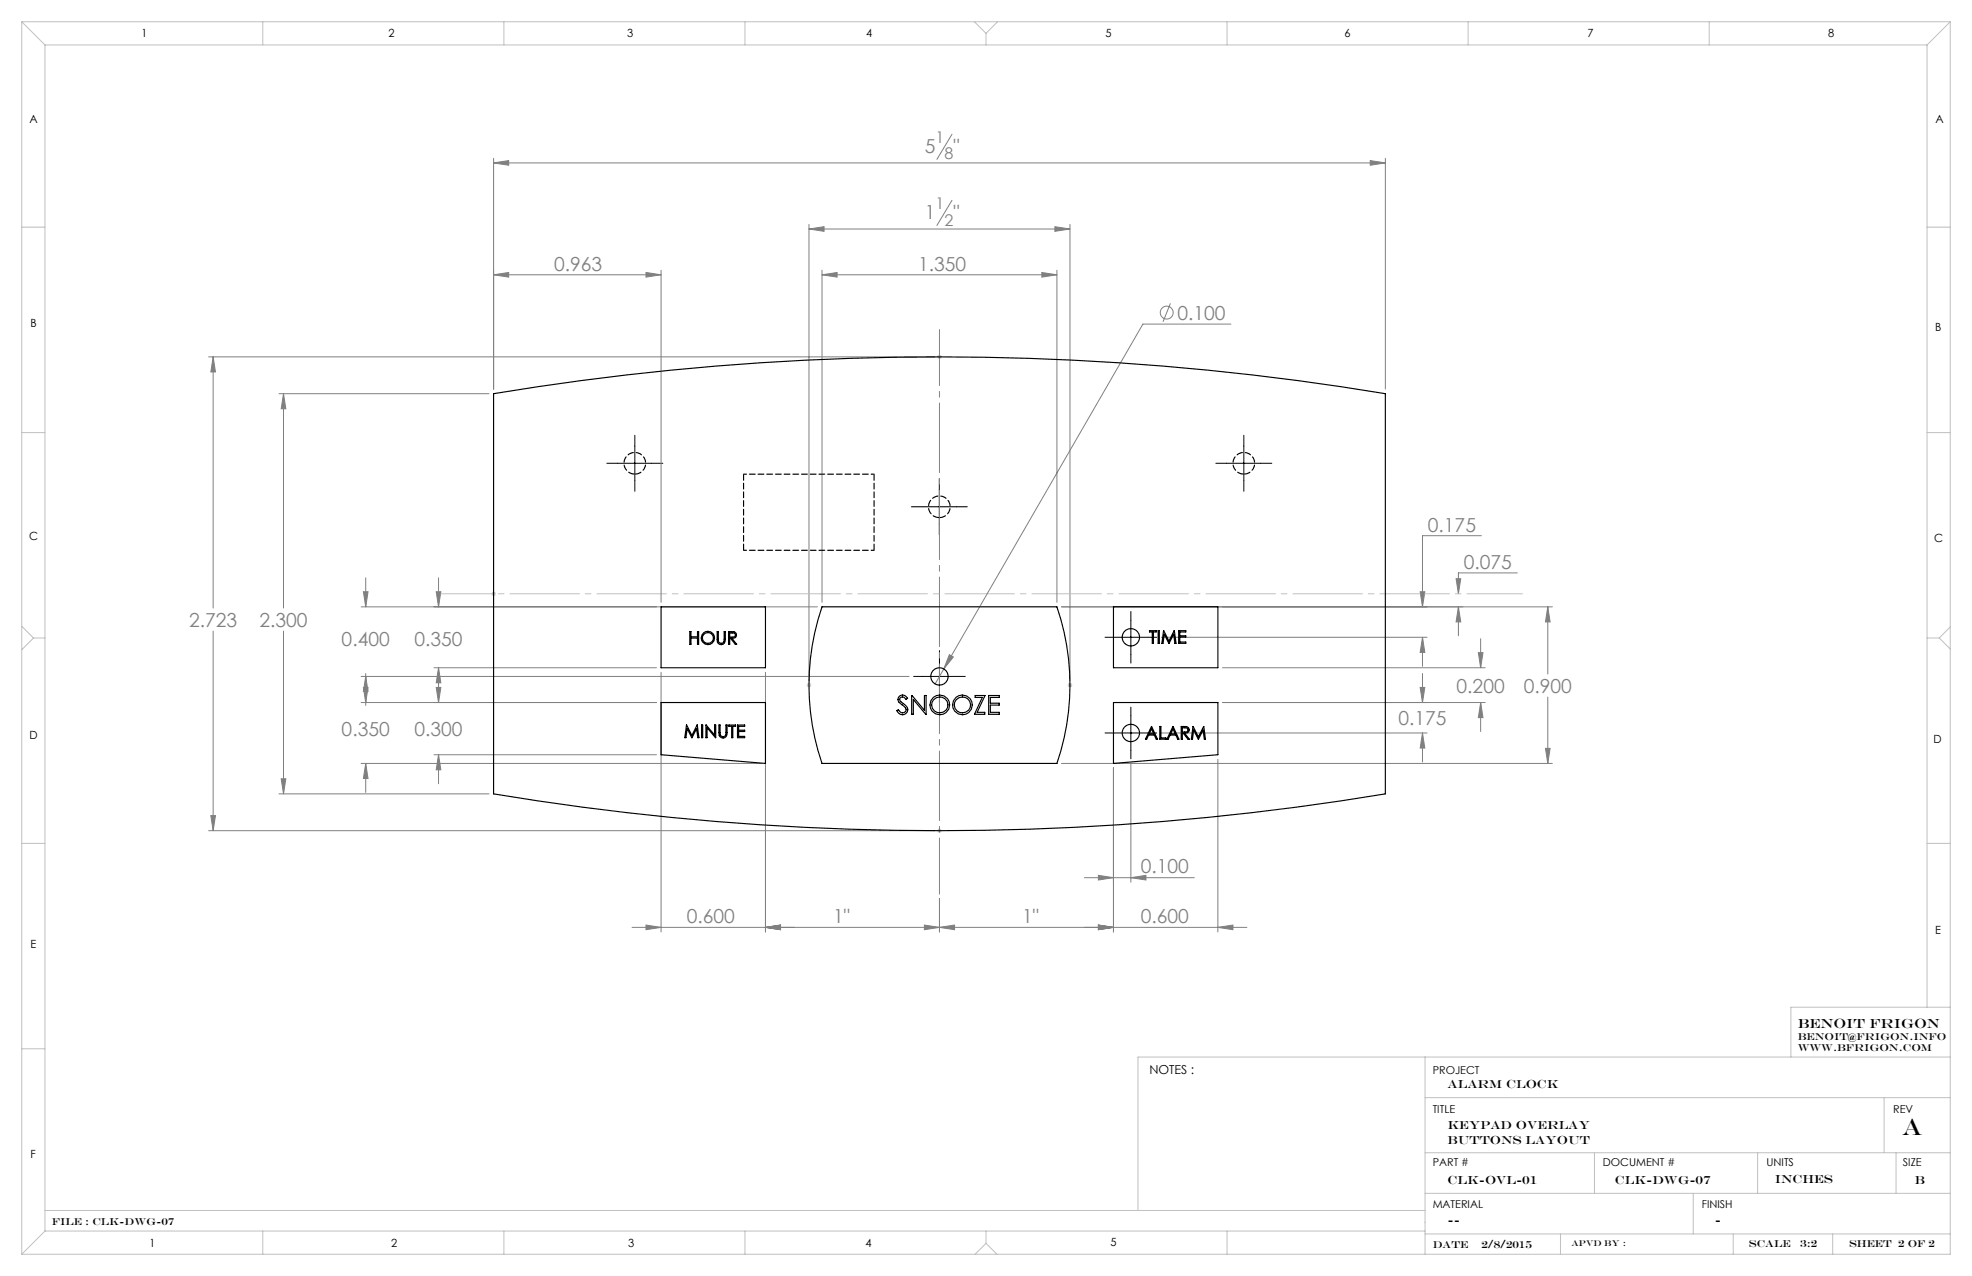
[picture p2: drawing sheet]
<svg xmlns="http://www.w3.org/2000/svg" width="432mm" height="279mm" viewBox="0 0 432 279" stroke-linecap="round" stroke-linejoin="round" font-family="sans-serif">
<g fill="none" stroke="#808080" stroke-width=".22">
<path d="M108.1 35.7l3.3-.5v1zM108.1 34.7v50.5M108.1 35.7h195.2M208.5 29.4l-3.3 5.5M300 35.2l3.3 .5-3.3 .5zM303.3 34.7v50.5M141.4 59.7l3.4 .5-3.4 .5zM144.8 59.2v72.7M177.1 50.1l3.3-.5v1.1zM177.1 49.1v99.9M177.1 50.1h57.2M180 59.2v72.7"/>
<path d="M208.4 43.9l-3.2 5.5M228.1 59.7l3.3 .5-3.3 .5zM231 49.6l3.3 .5-3.3 .6zM231.4 59.2v72.7M234.3 49.1v99.9M45.7 78.1h159M46.7 78.1l.5 3.3h-1zM46.7 78.1v55M108.1 60.2l3.3-.5v1zM108.1 60.2h36.7M180 60.2l3.3-.5v1zM180 60.2h51.4"/>
<path d="M256.3 66.4l-1.6 4.1M269.5 71h-19.2l-43.6 75.5M61.1 86.2h46M62.1 86.2l.5 3.3h-1zM62.1 86.2v46.9M324.4 117.3h-12.9v15.6M46.7 138.2v43.7M62.1 138.2v35.6M79.1 132.9h99.9M79.6 129.6h1l-.5 3.3zM80.1 126.5v6.4M95.5 129.6h1l-.5 3.3z"/>
<path d="M96 126.5v6.4M232.4 132.9h107.5M254.3 139.5h58.2M311 129.6h1l-.5 3.3zM311.5 139.5l.5 3.3h-1zM311.5 139.5v6.4M318.8 126.7h1l-.5 3.3zM319.3 132.9l.5 3.3h-1zM319.3 132.9v6.3M324.2 139.9v6.3M332.2 125.4h-12.9v4.6M338.9 132.9l.5 3.3h-1z"/>
<path d="M338.9 132.9v14.7M79.1 153.8h64.7M79.1 148.1h120M79.6 150.5h1l-.5 3.3zM80.1 148.1l.5 3.3h-1zM80.1 147.5v7M95 146.2h48.8M95.5 150.5h1l-.5 3.3zM96 146.2l.5 3.3h-1zM96 146.2v7.6M144.8 147.2v56.9M167.6 147.2v56.9"/>
<path d="M206.7 146.5l-1.9 3.3M207.9 143.4l.9 .5-2.1 2.6zM267.7 153.8h57.5M267.7 146.2h57.5M311 150.5h1l-.5 3.3zM311.5 147.5v6.3M323.7 142.9h1l-.5 3.3zM324.2 153.8l.5 3.3h-1zM324.2 153.8v6.4M338.9 152.6v14.6M46.2 178.6h1l-.5 3.3zM61.1 173.8h46"/>
<path d="M61.6 170.5h1l-.5 3.3zM79.1 167.2h87.5M80.1 167.2l.5 3.3h-1zM80.1 167.2v6.3M95 165.3h48.8M96 165.3l.5 3.3h-1zM96 165.3v6.3M232.4 167.2h107.5M243.8 168.2v35.9M247.6 167.2v26M254.3 160.5h58.2M266.7 166.3v37.8"/>
<path d="M311.5 160.5l.5 3.3h-1zM311.5 160.5v6.3M338.4 163.9h1l-.5 3.3zM45.7 181.9h159M205.7 196.8v7.3M237.5 192.2h24M240.5 191.7l3.3 .5-3.3 .5zM247.6 192.2l3.3-.5v1zM138.4 203.1h134.6M141.4 202.6l3.4 .5-3.4 .5zM167.6 203.1l3.3-.5v1zM202.4 202.6l3.3 .5-3.3 .5z"/>
<path d="M205.7 203.1l3.3-.5v1zM240.5 202.6l3.3 .5-3.3 .5zM266.7 203.1l3.3-.5v1z"/>
<circle cx="255.5" cy="68.4" r="1.41"/>
</g>
<g fill="none" stroke="#c0c0c0" stroke-width=".22">
<path d="M4.8 4.8l5 5M4.8 4.8h422.2M4.8 4.8v269.8M9.8 9.8h412.2M9.8 9.8v259.8M57.5 4.8v5M110.3 4.8v5M163.1 4.8v5M213.4 4.8l2.5 2.5M215.9 7.3v2.5M218.4 4.8l-2.5 2.5M268.7 4.8v5"/>
<path d="M321.5 4.8v5M374.3 4.8v5M422 9.8v210.7M427 4.8l-5 5M427 4.8v269.8h-422.2M4.8 49.7h5M422 49.7h5M205.2 78.1h1M205.4 77.8l.7 .7M205.7 77.6v1M206.1 77.8l-.7 .7M4.8 94.7h5"/>
<path d="M422 94.7h5M4.8 137.1l2.5 2.6M7.3 139.7l-2.5 2.6M7.3 139.7h2.5M107.6 130h1M107.7 129.7l.7 .7M108.1 129.5v1M108.4 129.7l-.7 .7M422 139.7h2.6M424.6 139.7l2.4 2.4M427 137.3l-2.4 2.4M176.6 150h1"/>
<path d="M176.8 149.7l.7 .7M177.1 149.5v1M177.5 149.7l-.7 .7M233.8 150h1M233.9 149.7l.7 .7M234.3 149.5v1M234.6 149.7l-.7 .7M4.8 184.7h5M205.2 181.9h1M205.4 181.5l.7 .7M205.7 181.4v1M206.1 181.5l-.7 .7"/>
<path d="M422 184.7h5M4.8 229.7h5M312 231.5v43.1M427 231.5h-177.8v33.6M427 220.5h-34.8v11M312 240.3h115M312 252.4h115M349.1 252.4v8.9M384.9 252.4v8.9M412.6 240.3v12.1M415.2 252.4v8.9M9.8 265.1h302.2"/>
<path d="M9.8 269.6l-5 5M9.8 269.6h302.2M57.5 269.6v5M110.3 269.6v5M163.1 269.6v5M215.9 272.2l-2.4 2.4M215.9 272.2l2.4 2.4M215.9 269.6v2.6M268.7 269.6v5M312 270.2h115M312 261.3h115M341.7 270.2v4.4"/>
<path d="M370.8 261.3v8.9M379.5 270.2v4.4M401.3 270.2v4.4"/>
</g>
<g fill="none" stroke="#000" stroke-width=".22" stroke-dasharray="15.2 1.3 1.3 1.3">
<path d="M139 97.7v-2.4M272.4 97.7v-2.4M135.3 101.4h-2.4M139 105.2v2.4M142.8 101.4h2.3M201.9 111h-2.4M205.7 107.2v-2.4M205.7 114.7v2.4M209.4 111h2.4M268.6 101.4h-2.4M272.4 105.2v2.4M276.1 101.4h2.4"/>
<path d="M243.9 139.5h-1.9M247.6 135.8v-1.9M251.4 139.5h1.9M202 148.1h-1.9M205.7 144.4v-1.9M205.7 151.9v1.9M209.5 148.1h1.9M247.6 143.3v1.9M247.6 156.7v-1.9M243.9 160.5h-1.9M247.6 164.2v2M251.4 160.5h1.9"/>
</g>
<path d="M139 97.7v7.5M272.4 97.7v7.5M135.3 101.4h7.5M201.9 111h7.5M205.7 107.2v7.5M268.6 101.4h7.5M243.9 139.5h7.5M247.6 135.8v7.5M202 148.1h7.5M205.7 144.4v7.5M247.6 156.7v7.5M243.9 160.5h7.5" fill="none" stroke="#000" stroke-width=".22"/>
<path d="M205.7 195.8v-123.6" fill="none" stroke="#808080" stroke-width=".22" stroke-dasharray="15.2 1.3 1.3 1.3" stroke-dashoffset="3"/>
<path d="M95.7 130h237.7" fill="none" stroke="#c0c0c0" stroke-width=".22" stroke-dasharray="15.2 1.3 1.3 1.3" stroke-dashoffset="3.1"/>
<g fill="#808080">
<path d="M177.1 50.1l3.3-.5v1.1zM231 49.6l3.3 .5-3.3 .6zM319.3 132.9l.5 3.3h-1zM318.8 126.7h1l-.5 3.3zM46.7 78.1l.5 3.3h-1zM46.2 178.6h1l-.5 3.3z"/>
<path d="M108.1 60.2l3.3-.5v1zM141.4 59.7l3.4 .5-3.4 .5zM141.4 202.6l3.4 .5-3.4 .5zM167.6 203.1l3.3-.5v1zM240.5 202.6l3.3 .5-3.3 .5zM266.7 203.1l3.3-.5v1zM95.5 150.5h1l-.5 3.3zM96 165.3l.5 3.3h-1zM80.1 167.2l.5 3.3h-1zM79.6 150.5h1l-.5 3.3zM228.1 59.7l3.3 .5-3.3 .5zM180 60.2l3.3-.5v1zM323.7 142.9h1l-.5 3.3zM324.2 153.8l.5 3.3h-1zM202.4 202.6l3.3 .5-3.3 .5zM167.6 203.1l3.3-.5v1zM205.7 203.1l3.3-.5v1zM240.5 202.6l3.3 .5-3.3 .5zM338.9 132.9l.5 3.3h-1zM338.4 163.9h1l-.5 3.3zM95.5 129.6h1l-.5 3.3zM96 146.2l.5 3.3h-1zM311 129.6h1l-.5 3.3zM311.5 139.5l.5 3.3h-1zM79.6 129.6h1l-.5 3.3zM80.1 148.1l.5 3.3h-1zM240.5 191.7l3.3 .5-3.3 .5zM247.6 192.2l3.3-.5v1zM311.5 160.5l.5 3.3h-1zM311 150.5h1l-.5 3.3zM207.9 143.4l-1.2 3.1 2.1-2.6zM108.1 35.7l3.3-.5v1zM300 35.2l3.3 .5-3.3 .5zM62.1 86.2l.5 3.3h-1zM61.6 170.5h1l-.5 3.3z"/>
</g>
<g fill="none" stroke="#000" stroke-width=".25">
<path d="M108.1 86.2a595.5 595.5 0 0 1 195.2 0v87.6a595.5 595.5 0 0 1-195.2 0zM144.8 132.9h22.8v13.3h-22.8zM151.1 138.3h.2v1.1h1.4v-1.1h.3v2.8h-.3v-1.4h-1.4v1.4h-.2zM157 138.3h.3l.1 2.3a.68 .68 0 0 0 .8 .2 .68 .68 0 0 0 .4-.8v-1.7h.2v1.7a.92 .92 0 0 1-.9 1.2 .92 .92 0 0 1-.9-1.2zM159.5 138.3h.6a.8 .8 0 0 1 1 .3 .8 .8 0 0 1-.2 1.1l-.6 .1 1 1.3h-.3l-1-1.3h-.2v1.3h-.3zM159.8 138.6a.98 .98 0 0 1 1.2 .2v.5a.98 .98 0 0 1-1.2 .2zM180 132.9h51.4a52.9 52.9 0 0 1 0 34.3h-51.4a52.9 52.9 0 0 1 0-34.3zM243.8 132.9h22.9v13.3h-22.9zM251.7 138.1h1.5v.3h-.6v2.5h-.3v-2.5h-.6zM253.6 138.1h.2v2.8h-.2zM254.8 138.1l1.2 2.3 1.1-2.3 .4 2.8h-.2l-.3-2-1.1 2-1-2-.2 2h-.3zM257.1 138.1h.1"/>
<path d="M258.1 138.1h1.5v.3h-1.3v.8h1.3v.3h-1.3v1.1h1.3v.3h-1.5zM144.8 153.8h22.8v13.4l-22.8-1.9zM150.3 158.7l1.2 2.3 1.2-2.3 .3 2.8h-.2l-.3-2-1 2-1-2-.3 2h-.3zM153.6 158.7h.3v2.8h-.3zM154.6 158.7l1.9 2.2v-2.2h.2v2.8l-1.9-2.2v2.2h-.2zM157.4 158.7h.3l.1 2.3a.68 .68 0 0 0 .8 .2 .68 .68 0 0 0 .4-.8v-1.7h.2v1.7a.92 .92 0 0 1-.9 1.2 .92 .92 0 0 1-.9-1.2zM159.6 158.7h1.5v.3h-.6v2.5h-.3v-2.5h-.6zM161.5 158.7h1.6v.3h-1.4v.9h1.4v.3h-1.4v1h1.4v.3h-1.6zM197 152.4a1.17 1.17 0 0 1 1.7 .5l-.3 .2-.4-.4a.6 .6 0 0 0-.9 .1 .6 .6 0 0 0 .2 .9l.5 .4a1.27 1.27 0 0 1 .9 1.1 1.27 1.27 0 0 1-.7 1.2 1.32 1.32 0 0 1-1.6-.8l.3-.2 .4 .5a.74 .74 0 0 0 1 .1 .74 .74 0 0 0 .2-1l-.8-.7a1.15 1.15 0 0 1-.5-1.9zM199.6 152.3l2.8 3.2v-3.2h.4v4.1l-2.8-3.2v3.2h-.4zM213.5 152.3h2.2l-1.7 3.7h1.6v.4h-2.2l1.7-3.7h-1.6zM216.5 152.3h2.3v.4h-2v1.3h2v.4h-2v1.6h2v.4h-2.3z"/>
<path d="M243.8 153.8h22.9v11.5l-22.9 1.9zM252.1 159.1l1.3 2.8h-.2l-.4-.9h-1.3l-.4 .9h-.3zM252.1 159.6l.5 1.1h-1zM253.9 159.1h.3v2.5h1.1v.3h-1.4zM256.8 159.1h.1M256.8 159.1l1.3 2.8h-.2l-.4-.9h-1.3l-.4 .9h-.3zM256.8 159.6l.5 1.1h-1zM258.6 159.1h.6a.8 .8 0 0 1 1.1 .3 .8 .8 0 0 1-.3 1.1l-.6 .1 1 1.3h-.3l-1-1.3h-.2v1.3h-.3zM258.9 159.4a.97 .97 0 0 1 1.2 .2v.5a.98 .98 0 0 1-1.2 .2zM261.2 159.1l1.2 2.3 1.2-2.3 .4 2.8h-.3l-.3-2-1 2-1-2-.3 2h-.2z"/>
<circle cx="155" cy="139.7" r="1.2"/>
<circle cx="155" cy="139.7" r="1.46"/>
<circle cx="247.6" cy="139.5" r="1.9"/>
<circle cx="205.7" cy="148.1" r="1.91"/>
<circle cx="205.8" cy="154.3" r="1.77"/>
<circle cx="205.8" cy="154.4" r="2.17"/>
<circle cx="210.7" cy="154.3" r="1.77"/>
<circle cx="210.7" cy="154.4" r="2.17"/>
<circle cx="247.6" cy="160.5" r="1.91"/>
</g>
<path d="M139 103.8a2.38 2.38 0 0 0 2.2-3.4 2.38 2.38 0 0 0-4-.5 2.38 2.38 0 0 0 1.2 3.8l.6 .1M205.7 113.3a2.38 2.38 0 0 0 2.1-3.3 2.38 2.38 0 0 0-3.9-.6 2.38 2.38 0 0 0 1.2 3.9h.6M272.4 103.8a2.38 2.38 0 0 0 2.1-3.4 2.38 2.38 0 0 0-4-.5 2.38 2.38 0 0 0 1.2 3.8l.7 .1" fill="none" stroke="#000" stroke-width=".25" stroke-dasharray="1.3 .6" stroke-dashoffset="-.2"/>
<path d="M191.4 103.8h-28.6M162.8 120.5h28.6" fill="none" stroke="#000" stroke-width=".25" stroke-dasharray="1.3 .6" stroke-dashoffset=".6"/>
<path d="M162.8 103.8v16.7M191.4 120.5v-16.7" fill="none" stroke="#000" stroke-width=".25" stroke-dasharray="1.3 .6" stroke-dashoffset="-.1"/>
<text font-size="5.1" x="416.5" y="248.6">A</text>
<g font-size="4.2" fill="#808080">
<text x="202.5" y="33.6">5</text>
<text x="208.8" y="33.6">&quot;</text>
<text x="202.5" y="48">1</text>
<text x="208.8" y="48">&quot;</text>
<text x="121.3" y="59.3">0.963</text>
<text x="201" y="59.3">1.350</text>
<text x="257.8" y="70">0.100</text>
<text x="312.7" y="116.4">0.175</text>
<text x="320.5" y="124.5">0.075</text>
<text x="41.4" y="137.3">2.723</text>
<text x="56.8" y="137.3">2.300</text>
<text x="74.8" y="141.4">0.400</text>
<text x="90.8" y="141.4">0.350</text>
<text x="318.9" y="151.7">0.200</text>
<text x="333.6" y="151.7">0.900</text>
<text x="74.8" y="161.1">0.350</text>
<text x="90.8" y="161.1">0.300</text>
<text x="306.2" y="158.8">0.175</text>
<text x="249.8" y="191.3">0.100</text>
<text x="150.4" y="202.1">0.600</text>
<text x="182.5" y="202.1">1&quot;</text>
<text x="223.8" y="202.1">1&quot;</text>
<text x="249.8" y="202.1">0.600</text>
</g>
<g font-size="3.5" fill="#808080">
<text x="204.8" y="31.4">1</text>
<text x="206.8" y="34.9">8</text>
<text x="204.8" y="45.9">1</text>
<text x="206.8" y="49.4">2</text>
</g>
<text font-size="2.9" x="393.6" y="225">BENOIT FRIGON</text>
<text font-size="2.7" x="251.7" y="235.2">NOTES :</text>
<g font-size="2.6">
<text x="317" y="238.3">Alarm Clock</text>
<text x="317" y="247.1">Keypad overlay</text>
<text x="317" y="250.4">Buttons layout</text>
<text x="317" y="259.3">CLK-OVL-01</text>
<text x="353.6" y="259.3">CLK-DWG-07</text>
<text x="388.6" y="259.1">INCHES</text>
<text x="419.3" y="259.2">B</text>
<text x="317" y="267.9">--</text>
<text x="375.5" y="267.9">-</text>
</g>
<g font-size="2.5">
<text x="31" y="8.2">1</text>
<text x="85.1" y="8.2">2</text>
<text x="137.3" y="8.2">3</text>
<text x="189.7" y="8.2">4</text>
<text x="242.1" y="8.2">5</text>
<text x="294.4" y="8.2">6</text>
<text x="347.6" y="8.2">7</text>
<text x="400.3" y="8.2">8</text>
<text x="6.4" y="27">A</text>
<text x="423.8" y="27">A</text>
<text x="6.7" y="71.5">B</text>
<text x="423.8" y="72.5">B</text>
<text x="6.4" y="118.4">C</text>
<text x="423.5" y="118.6">C</text>
<text x="6.5" y="161.8">D</text>
<text x="423.4" y="162.7">D</text>
<text x="6.7" y="207.6">E</text>
<text x="423.7" y="204.6">E</text>
<text x="6.7" y="253.5">F</text>
<text x="32.7" y="273">1</text>
<text x="85.7" y="273">2</text>
<text x="137.6" y="273">3</text>
<text x="189.5" y="273">4</text>
<text x="243.2" y="272.9">5</text>
</g>
<g font-size="2.4">
<text x="313.7" y="235.2">PROJECT</text>
<text x="313.7" y="243.7">TITLE</text>
<text x="414.5" y="243.6">REV</text>
<text x="313.7" y="255.3">PART #</text>
<text x="351" y="255.3">DOCUMENT #</text>
<text x="386.8" y="255.3">UNITS</text>
<text x="416.7" y="255.3">SIZE</text>
<text x="313.7" y="264.6">MATERIAL</text>
<text x="372.6" y="264.6">FINISH</text>
</g>
<g font-size="2.2">
<text x="393.6" y="227.7">benoit@frigon.info</text>
<text x="393.6" y="230.2">www.bfrigon.com</text>
<text x="11.4" y="268.3">File : clk-dwg-07</text>
<text x="313.7" y="273.2">DATE</text>
<text x="324.4" y="273.2">2/8/2015</text>
<text x="383" y="273">SCALE</text>
<text x="394.2" y="273">3:2</text>
<text x="404.9" y="273">SHEET 2 OF 2</text>
</g>
<text font-size="1.8" x="344.1" y="272.8">APVD BY :</text>
</svg>
